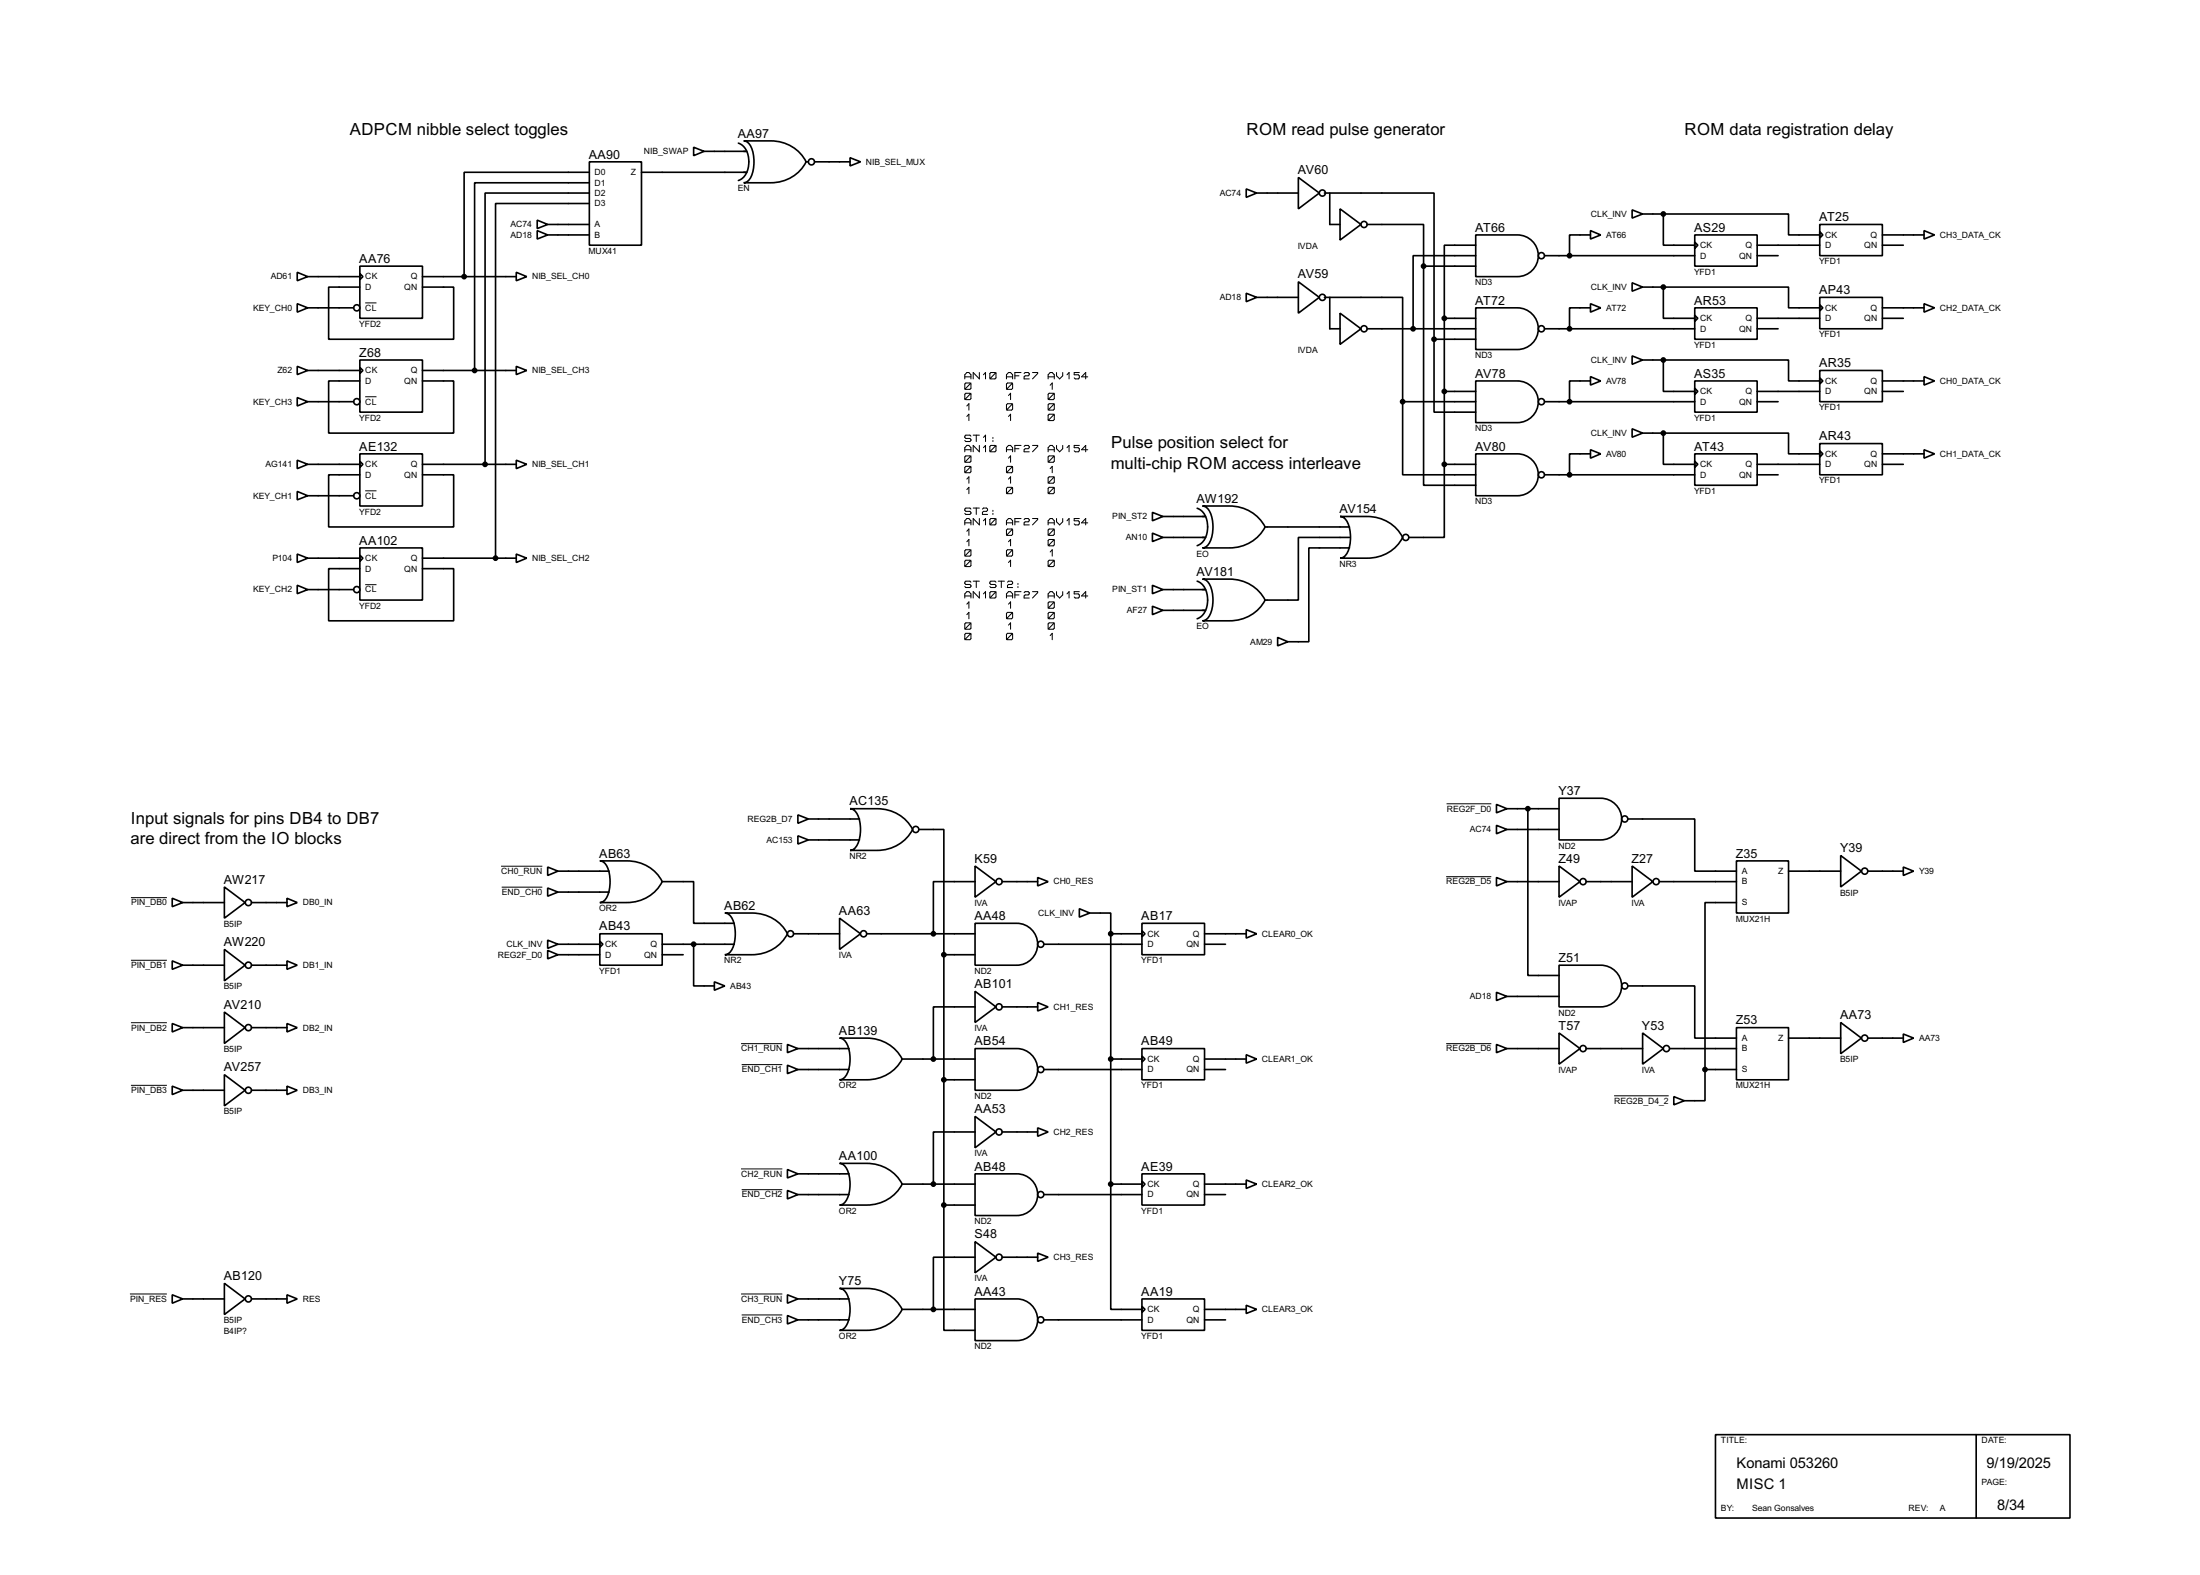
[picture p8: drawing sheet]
<svg xmlns="http://www.w3.org/2000/svg" width="536mm" height="383mm" viewBox="0 0 536 383" stroke-linecap="round" stroke-linejoin="round" font-family="sans-serif">
<g fill="none" stroke="#000" stroke-width=".4">
<path d="M143.6 39.4h12.7v20.3h-12.7zM169 35.9l2.5 1-2.5 1zM171.5 36.9h10.4M179.9 34.9a5.1 5.1 0 0 1 2.3 6.1 3.8 3.8 0 0 1-2.3 3M181.2 34.3h6.6a9.5 9.5 0 0 1 8.6 5.1 9.5 9.5 0 0 1-8.6 5.1h-6.6a3.2 3.2 0 0 0 2.3-3.1 7.9 7.9 0 0 0-1.3-6.7zM196.4 39.4h.5M198.4 39.4h8.7M207.1 38.4l2.5 1-2.5 1zM130.9 56.2l2.5 1-2.5 1zM130.9 53.6l2.5 1.1-2.5 1zM133.4 57.2h10.2M133.4 54.7h10.2"/>
<path d="M143.6 47h-25.4v66.1M143.6 49.6h-22.9v86.3M143.6 44.5h-28v45.7M143.6 42h-30.5v25.4M156.3 42h25.6M303.6 46l2.5 1-2.5 1.1zM306.1 47h10.2M316.3 43.2l5.1 3.8-5.1 3.9zM322.6 47h26.7v35.6M323.9 47v7.7h2.5M326.4 50.9l5.1 3.8-5.1 3.8zM333 54.7h13.8v10.1"/>
<path d="M359.5 57.2h10.1a5.1 5.1 0 0 1 5.1 5.1 5.1 5.1 0 0 1-5.1 5.1h-10.1zM359.5 59.7h-7.7v17.8M387.4 56.2l2.5 1-2.5 1zM387.4 57.2h-5.1v5.1M397.6 51.1l2.5 1-2.5 1zM400.1 52.1h5.1M405.2 52.1v7.6h7.6M405.2 52.1h30.5v5.1h7.6M412.8 57.2h15.2v7.6h-15.2zM412.8 59l.8 .7-.8 .8zM428 59.7h15.3M443.3 54.7h15.2v7.6h-15.2z"/>
<path d="M443.3 56.4l.7 .8-.7 .8zM458.5 57.2h10.2M458.5 59.7h5.1M468.7 56.2l2.5 1-2.5 1zM72.4 66.3l2.6 1.1-2.6 1zM72.4 74l2.6 1-2.6 1zM75 67.4h12.7M75 75h11.2M87.7 64.8h15.2v12.7h-15.2zM87.7 66.6l.7 .8-.7 .7zM87.7 69.9h-7.6v12.7h30.4v-12.7h-7.6M102.9 67.4h22.9"/>
<path d="M125.8 66.3l2.5 1.1-2.5 1zM303.6 71.4l2.5 1-2.5 1.1zM306.1 72.4h10.2M316.3 68.6l5.1 3.8-5.1 3.9zM322.6 72.4h19.1v25.4M323.9 72.4v7.7h2.5M326.4 76.3l5.1 3.8-5.1 3.8zM346.8 64.8v53.4h12.7M346.8 64.8h12.7M351.8 77.5v35.6M351.8 77.5h7.7M359.5 75h10.1a5.1 5.1 0 0 1 5.1 5 5.1 5.1 0 0 1-5.1 5.1h-10.1z"/>
<path d="M359.5 62.3h-15.3v17.8M376.2 62.3h36.6M387.4 74l2.5 1-2.5 1zM387.4 75h-5.1v5.1M397.6 68.9l2.5 1-2.5 1zM400.1 69.9h5.1M405.2 69.9h30.5v5.1h7.6M405.2 69.9v7.6h7.6M412.8 75h15.2v7.6h-15.2zM412.8 76.8l.8 .7-.8 .8zM428 77.5h15.3M428 62.3h5.1"/>
<path d="M443.3 72.4h15.2v7.7h-15.2zM443.3 74.2l.7 .8-.7 .7zM458.5 77.5h5.1M458.5 75h10.2M468.7 74l2.5 1-2.5 1zM72.4 89.2l2.6 1-2.6 1zM72.4 96.8l2.6 1-2.6 1.1zM75 97.8h11.2M75 90.2h12.7M87.7 87.7h15.2v12.7h-15.2zM87.7 89.5l.7 .7-.7 .8zM87.7 92.8h-7.6v12.7h30.4v-12.7h-7.6"/>
<path d="M102.9 90.2h22.9M125.8 89.2l2.5 1-2.5 1zM333 80.1h26.5M341.7 97.8v17.8h17.8M341.7 97.8h17.8M349.3 82.6v17.8h10.2M349.3 82.6h10.2M351.8 95.3h7.7M359.5 92.8h10.1a5.1 5.1 0 0 1 5.1 5 5.1 5.1 0 0 1-5.1 5.1h-10.1zM376.2 97.8h36.6M376.2 80.1h36.6M387.4 91.7l2.5 1.1-2.5 1z"/>
<path d="M387.4 92.8h-5.1v5M397.6 86.7l2.5 1-2.5 1zM400.1 87.7h5.1M405.2 87.7v7.6h7.6M405.2 87.7h30.5v5.1h7.6M412.8 92.8h15.2v7.6h-15.2zM412.8 94.5l.8 .8-.8 .8zM428 95.3h15.3M428 97.8h5.1M428 80.1h5.1M443.3 90.2h15.2v7.6h-15.2zM443.3 92l.7 .8-.7 .7z"/>
<path d="M458.5 95.3h5.1M458.5 92.8h10.2M468.7 91.7l2.5 1.1-2.5 1zM72.4 119.7l2.6 1-2.6 1zM72.4 112.1l2.6 1-2.6 1zM75 113.1h12.7M87.7 110.5h15.2v12.7h-15.2zM87.7 112.3l.7 .8-.7 .7zM87.7 115.6h-7.6v12.7h30.4v-12.7h-7.6M102.9 113.1h22.9M125.8 112.1l2.5 1-2.5 1zM351.8 113.1v17.8h-8.6"/>
<path d="M351.8 113.1h7.7M359.5 110.5h10.1a5.1 5.1 0 0 1 5.1 5.1 5.1 5.1 0 0 1-5.1 5.1h-10.1zM376.2 115.6h36.6M387.4 109.5l2.5 1-2.5 1.1zM387.4 110.5h-5.1v5.1M397.6 104.4l2.5 1.1-2.5 1zM400.1 105.5h5.1M405.2 105.5v7.6h7.6M405.2 105.5h30.5v5h7.6M412.8 110.5h15.2v7.7h-15.2zM412.8 112.3l.8 .8-.8 .7zM428 113.1h15.3"/>
<path d="M428 115.6h5.1M443.3 108h15.2v7.6h-15.2zM443.3 109.8l.7 .7-.7 .8zM458.5 113.1h5.1M458.5 110.5h10.2M468.7 109.5l2.5 1-2.5 1.1zM72.4 134.9l2.6 1-2.6 1.1zM75 135.9h12.7M75 120.7h11.2M87.7 133.4h15.2v12.7h-15.2zM87.7 135.2l.7 .7-.7 .8zM87.7 138.5h-7.6v12.7h30.4v-12.7h-7.6"/>
<path d="M102.9 135.9h22.9M125.8 134.9l2.5 1-2.5 1.1zM280.7 124.8l2.6 1-2.6 1zM280.7 129.8l2.6 1.1-2.6 1zM283.3 125.8h10.4M283.3 130.9h10.4M291.6 123.8a5.1 5.1 0 0 1 2.4 6.1 3.8 3.8 0 0 1-2.4 3M292.9 123.2h6.6a9.6 9.6 0 0 1 8.7 5.1 9.6 9.6 0 0 1-8.7 5.1h-6.6a3.2 3.2 0 0 0 2.4-3.1 7.7 7.7 0 0 0-1.4-6.7zM308.2 128.3h20.5M326.4 125.8h6.6a9.5 9.5 0 0 1 8.7 5.1 9.5 9.5 0 0 1-8.7 5h-6.6a3.1 3.1 0 0 0 2.4-3.1 7.8 7.8 0 0 0-1.3-6.6zM328.7 130.9h-12.4v15.2h-8.1M328.7 133.4h-9.9v22.9h-5.1"/>
<path d="M72.4 142.5l2.6 1.1-2.6 1zM75 143.6h11.2M280.7 142.5l2.6 1.1-2.6 1zM280.7 147.6l2.6 1-2.6 1.1zM283.3 143.6h10.4M283.3 148.6h10.4M291.6 141.5a5.1 5.1 0 0 1 2.4 6.2 3.9 3.9 0 0 1-2.4 3M292.9 141h6.6a9.6 9.6 0 0 1 8.7 5.1 9.6 9.6 0 0 1-8.7 5.1h-6.6a3.2 3.2 0 0 0 2.4-3.2 7.7 7.7 0 0 0-1.4-6.6zM311.2 155.2l2.5 1.1-2.5 1zM194.4 198.4l2.5 1-2.5 1.1zM196.9 199.4h12.5M207.1 196.9h6.6a9.6 9.6 0 0 1 8.6 5.1 9.6 9.6 0 0 1-8.6 5.1h-6.6a3.2 3.2 0 0 0 2.3-3.2 7.6 7.6 0 0 0-1.3-6.6z"/>
<path d="M364.5 195.9l2.6 1-2.6 1zM367.1 196.9h12.7M372.2 196.9v40.6h7.6M379.8 194.4h10.1a5.1 5.1 0 0 1 5.1 5 5.1 5.1 0 0 1-5.1 5.1h-10.1zM396.5 199.4h16.3v12.7h10.2M42 218.7l2.5 1.1-2.5 1zM44.5 219.8h10.2M54.7 216l5 3.8-5 3.8zM61.3 219.8h8.6M69.9 218.7l2.5 1.1-2.5 1zM133.4 211.1l2.5 1-2.5 1.1zM133.4 216.2l2.5 1-2.5 1z"/>
<path d="M135.9 212.1h12.5M135.9 217.2h12.5M146.1 209.6h6.6a9.4 9.4 0 0 1 8.6 5.1 9.5 9.5 0 0 1-8.6 5.1h-6.6a3.2 3.2 0 0 0 2.3-3.2 7.8 7.8 0 0 0-1.3-6.6zM161.3 214.7h7.7v10.1h9.9M194.4 203.5l2.5 1-2.5 1zM196.9 204.5h12.5M223.8 202h6.1v30.5M237.5 210.9l5.1 3.8-5.1 3.8zM237.5 214.7h-10.1v12.7M244.1 214.7h8.7M252.8 213.7l2.5 1-2.5 1zM364.5 201l2.6 1-2.6 1z"/>
<path d="M364.5 213.7l2.6 1-2.6 1zM367.1 214.7h12.7M367.1 202h12.7M379.8 210.9l5.1 3.8-5.1 3.8zM386.4 214.7h11.2M397.6 210.9l5 3.8-5 3.8zM404.2 214.7h18.8M423 209.6h12.7v12.7h-12.7zM423 219.8h-7.7v40.6M435.7 212.1h12.7M448.4 208.3l5 3.8-5 3.9zM455 212.1h8.6"/>
<path d="M463.6 211.1l2.5 1-2.5 1.1zM42 234l2.5 1-2.5 1zM44.5 235h10.2M54.7 231.2l5 3.8-5 3.8zM61.3 235h8.6M69.9 234l2.5 1-2.5 1zM133.4 228.9l2.5 1-2.5 1zM133.4 231.4l2.5 1.1-2.5 1zM135.9 229.9h10.2M135.9 232.5h10.2M146.1 227.4h15.2v7.6h-15.2zM146.1 229.2l.8 .7-.8 .8z"/>
<path d="M161.3 229.9h17.6M161.3 232.5h5.1M169 229.9v10.2h5M174 239.1l2.6 1-2.6 1zM176.6 222.3h6.6a9.5 9.5 0 0 1 8.6 5.1 9.5 9.5 0 0 1-8.6 5.1h-6.6a3.2 3.2 0 0 0 2.3-3.2 7.7 7.7 0 0 0-1.3-6.6zM193.3 227.4h11.2M204.5 223.6l5.1 3.8-5.1 3.8zM211.1 227.4h26.4M229.9 232.5h7.6M229.9 232.5v60.9M237.5 224.8h10.2a5.1 5.1 0 0 1 5.1 5.1 5.1 5.1 0 0 1-5.1 5.1h-10.2zM254.3 229.9h23.9"/>
<path d="M262.9 221.3l2.6 1-2.6 1zM265.5 222.3h5.1v5.1M270.6 227.4h7.6M270.6 227.4v60.9M278.2 224.8h15.2v7.7h-15.2zM278.2 226.6l.7 .8-.7 .7zM293.4 229.9h5.1M293.4 227.4h10.2M303.6 226.4l2.5 1-2.5 1zM379.8 235h10.1a5.1 5.1 0 0 1 5.1 5.1 5.1 5.1 0 0 1-5.1 5.1h-10.1zM42 249.2l2.5 1-2.5 1.1zM44.5 250.2h10.2"/>
<path d="M54.7 246.4l5 3.8-5 3.9zM61.3 250.2h8.6M69.9 249.2l2.5 1-2.5 1.1zM191.8 254.3l2.6 1-2.6 1zM191.8 259.4l2.6 1-2.6 1zM194.4 255.3h12.4M204.5 252.8h6.6a9.6 9.6 0 0 1 8.7 5.1 9.6 9.6 0 0 1-8.7 5h-6.6a3.2 3.2 0 0 0 2.4-3.1 7.7 7.7 0 0 0-1.4-6.6zM219.8 257.9h17.7M237.5 255.3h10.2a5.1 5.1 0 0 1 5.1 5.1 5.1 5.1 0 0 1-5.1 5.1h-10.2zM237.5 241.4l5.1 3.8-5.1 3.8zM237.5 245.2h-10.1v12.7M244.1 245.2h8.7"/>
<path d="M252.8 244.1l2.5 1.1-2.5 1zM270.6 257.9h7.6M278.2 255.3h15.2v7.6h-15.2zM278.2 257.1l.7 .8-.7 .7zM293.4 257.9h10.2M303.6 256.8l2.5 1.1-2.5 1zM364.5 241.6l2.6 1-2.6 1zM364.5 254.3l2.6 1-2.6 1zM367.1 242.6h12.7M367.1 255.3h12.7M379.8 251.5l5.1 3.8-5.1 3.8zM386.4 255.3h13.7"/>
<path d="M396.5 240.1h16.3v12.7h10.2M400.1 251.5l5.1 3.8-5.1 3.8zM406.7 255.3h16.3M423 250.2h12.7v12.7h-12.7zM435.7 252.8h12.7M448.4 249l5 3.8-5 3.8zM455 252.8h8.6M463.6 251.8l2.5 1-2.5 1zM42 264.5l2.5 1-2.5 1zM44.5 265.5h10.2M54.7 261.7l5 3.8-5 3.8zM61.3 265.5h8.6"/>
<path d="M69.9 264.5l2.5 1-2.5 1zM194.4 260.4h12.4M229.9 262.9h7.6M237.5 271.8l5.1 3.8-5.1 3.9zM237.5 275.6h-10.1v12.7M244.1 275.6h8.7M252.8 274.6l2.5 1-2.5 1.1zM254.3 260.4h23.9M293.4 260.4h5.1M407.7 267l2.6 1-2.6 1zM415.3 260.4v7.6h-5M415.3 260.4h7.7"/>
<path d="M191.8 284.8l2.6 1-2.6 1zM191.8 289.9l2.6 1-2.6 1zM194.4 290.9h12.4M194.4 285.8h12.4M204.5 283.3h6.6a9.6 9.6 0 0 1 8.7 5 9.6 9.6 0 0 1-8.7 5.1h-6.6a3.2 3.2 0 0 0 2.4-3.1 7.6 7.6 0 0 0-1.4-6.6zM219.8 288.3h17.7M229.9 293.4v30.5h7.6M229.9 293.4h7.6M237.5 285.8h10.2a5.1 5.1 0 0 1 5.1 5.1 5.1 5.1 0 0 1-5.1 5.1h-10.2zM254.3 290.9h23.9M270.6 288.3v30.5h7.6M270.6 288.3h7.6"/>
<path d="M278.2 285.8h15.2v7.6h-15.2zM278.2 287.6l.7 .7-.7 .8zM293.4 288.3h10.2M293.4 290.9h5.1M303.6 287.3l2.5 1-2.5 1.1zM42 315.3l2.5 1-2.5 1zM44.5 316.3h10.2M54.7 312.5l5 3.8-5 3.8zM61.3 316.3h8.6M69.9 315.3l2.5 1-2.5 1zM191.8 315.3l2.6 1-2.6 1zM194.4 316.3h12.4"/>
<path d="M204.5 313.7h6.6a9.6 9.6 0 0 1 8.7 5.1 9.6 9.6 0 0 1-8.7 5.1h-6.6a3.2 3.2 0 0 0 2.4-3.1 7.7 7.7 0 0 0-1.4-6.7zM219.8 318.8h17.7M237.5 316.3h10.2a5.1 5.1 0 0 1 5.1 5 5.1 5.1 0 0 1-5.1 5.1h-10.2zM237.5 302.3l5.1 3.8-5.1 3.8zM237.5 306.1h-10.1v12.7M244.1 306.1h8.7M252.8 305.1l2.5 1-2.5 1zM278.2 316.3h15.2v7.6h-15.2zM278.2 318.1l.7 .7-.7 .8zM293.4 318.8h10.2M303.6 317.8l2.5 1-2.5 1zM191.8 320.3l2.6 1.1-2.6 1z"/>
<path d="M194.4 321.4h12.4M254.3 321.4h23.9M293.4 321.4h5.1M417.9 349.3h86.3v20.3h-86.3zM481.4 349.3v20.3"/>
<circle cx="197.6" cy="39.4" r=".75"/>
<circle cx="322.1" cy="47" r=".75"/>
<circle cx="332.2" cy="54.7" r=".75"/>
<circle cx="86.9" cy="75" r=".75"/>
<circle cx="322.1" cy="72.4" r=".75"/>
<circle cx="375.4" cy="62.3" r=".75"/>
<circle cx="86.9" cy="97.8" r=".75"/>
<circle cx="332.2" cy="80.1" r=".75"/>
<circle cx="375.4" cy="80.1" r=".75"/>
<circle cx="375.4" cy="97.8" r=".75"/>
<circle cx="375.4" cy="115.6" r=".75"/>
<circle cx="86.9" cy="120.7" r=".75"/>
<circle cx="342.4" cy="130.9" r=".75"/>
<circle cx="86.9" cy="143.6" r=".75"/>
<circle cx="395.7" cy="199.4" r=".75"/>
<circle cx="60.5" cy="219.8" r=".75"/>
<circle cx="223" cy="202" r=".75"/>
<circle cx="243.3" cy="214.7" r=".75"/>
<circle cx="385.6" cy="214.7" r=".75"/>
<circle cx="403.4" cy="214.7" r=".75"/>
<circle cx="454.2" cy="212.1" r=".75"/>
<circle cx="60.5" cy="235" r=".75"/>
<circle cx="192.5" cy="227.4" r=".75"/>
<circle cx="210.3" cy="227.4" r=".75"/>
<circle cx="253.5" cy="229.9" r=".75"/>
<circle cx="60.5" cy="250.2" r=".75"/>
<circle cx="243.3" cy="245.2" r=".75"/>
<circle cx="385.6" cy="255.3" r=".75"/>
<circle cx="395.7" cy="240.1" r=".75"/>
<circle cx="405.9" cy="255.3" r=".75"/>
<circle cx="454.2" cy="252.8" r=".75"/>
<circle cx="60.5" cy="265.5" r=".75"/>
<circle cx="243.3" cy="275.6" r=".75"/>
<circle cx="253.5" cy="260.4" r=".75"/>
<circle cx="253.5" cy="290.9" r=".75"/>
<circle cx="60.5" cy="316.3" r=".75"/>
<circle cx="243.3" cy="306.1" r=".75"/>
<circle cx="253.5" cy="321.4" r=".75"/>
</g>
<g fill="#000" stroke="#000" stroke-width=".4">
<circle cx="405.1" cy="52.1" r=".5"/>
<circle cx="113" cy="67.4" r=".5"/>
<circle cx="346.7" cy="64.8" r=".5"/>
<circle cx="351.8" cy="77.5" r=".5"/>
<circle cx="382.3" cy="62.3" r=".5"/>
<circle cx="405.1" cy="69.9" r=".5"/>
<circle cx="115.6" cy="90.2" r=".5"/>
<circle cx="341.6" cy="97.8" r=".5"/>
<circle cx="344.2" cy="80.1" r=".5"/>
<circle cx="349.3" cy="82.6" r=".5"/>
<circle cx="351.8" cy="95.3" r=".5"/>
<circle cx="382.3" cy="80.1" r=".5"/>
<circle cx="382.3" cy="97.8" r=".5"/>
<circle cx="405.1" cy="87.7" r=".5"/>
<circle cx="118.1" cy="113.1" r=".5"/>
<circle cx="351.8" cy="113.1" r=".5"/>
<circle cx="382.3" cy="115.6" r=".5"/>
<circle cx="405.1" cy="105.5" r=".5"/>
<circle cx="120.7" cy="135.9" r=".5"/>
<circle cx="372.1" cy="196.9" r=".5"/>
<circle cx="168.9" cy="229.9" r=".5"/>
<circle cx="227.3" cy="227.4" r=".5"/>
<circle cx="229.9" cy="232.5" r=".5"/>
<circle cx="270.5" cy="227.4" r=".5"/>
<circle cx="227.3" cy="257.9" r=".5"/>
<circle cx="270.5" cy="257.9" r=".5"/>
<circle cx="229.9" cy="262.9" r=".5"/>
<circle cx="415.3" cy="260.4" r=".5"/>
<circle cx="227.3" cy="288.3" r=".5"/>
<circle cx="229.9" cy="293.4" r=".5"/>
<circle cx="270.5" cy="288.3" r=".5"/>
<circle cx="227.3" cy="318.8" r=".5"/>
</g>
<g fill="none" stroke="#000" stroke-width=".24">
<path d="M89 73.8h2.7M89 96.6h2.7M89 119.5h2.7M89 142.4h2.7M352.4 195.7h10.9M31.9 218.6h8.8M122.1 210.9h10M122.2 216h9.9M352.3 213.5h11M31.9 233.8h8.8M31.9 249h8.8M180.5 254.1h10.1"/>
<path d="M180.7 259.2h9.9M352.3 254.1h11M31.9 264.3h8.8M393.2 266.8h13.3M180.5 284.6h10.1M180.7 289.7h9.9M31.7 315.1h9M180.5 315.1h10.1M180.7 320.2h9.9"/>
</g>
<g fill="none" stroke="#000" stroke-width=".25">
<path d="M235 92.3v-1l.5-.6h.5l.5 .6v1M235 91.8h1.5M235.3 93.3h1l.2 .2v1.1l-.2 .2h-1l-.3-.2v-1.1zM235.3 95.8h1l.2 .2v1.1l-.2 .2h-1l-.3-.2v-1.1zM235.5 98.9l.5-.6v1.6M236.5 93.3l-1.5 1.5M236.5 95.8l-1.5 1.5M238.6 90.7v1.6l-1.5-1.6v1.6M239.6 91.3l.5-.6v1.6M241.4 90.7h1l.2 .3v1l-.2 .3h-1l-.3-.3v-1zM242.6 90.7l-1.5 1.6M245.2 92.3v-1l.5-.6h.5l.5 .6v1"/>
<path d="M245.2 91.8h1.5M245.4 93.3h1l.3 .2v1.1l-.3 .2h-1l-.2-.2v-1.1zM245.4 98.3h1l.3 .3v1l-.3 .3h-1l-.2-.3v-1zM245.7 96.3l.5-.5v1.5M246.7 93.3l-1.5 1.5M246.7 98.3l-1.5 1.6M247.2 91.5h1M248.7 90.7h-1.5v1.6M249.5 91l.2-.3h.8l.2 .3v.3l-.2 .2h-.8l-.2 .3v.5h1.2M251.5 90.7h1.3v.3l-1.3 1.3M255.3 92.3v-1l.5-.6h.5l.5 .6v1M255.3 91.8h1.5"/>
<path d="M255.6 95.8h1l.2 .2v1.1l-.2 .2h-1l-.3-.2v-1.1zM255.6 98.3h1l.2 .3v1l-.2 .3h-1l-.3-.3v-1zM255.8 93.8l.5-.5v1.5M256.8 95.8l-1.5 1.5M256.8 98.3l-1.5 1.6M257.4 90.7v.8l.7 .8 .8-.8v-.8M259.9 91.3l.5-.6v1.6M262.9 90.7h-1.2v.6h1l.2 .2v.5l-.2 .3h-.8l-.2-.3M265 91.8h-1.5l1-1.1v1.6M235 110v-1l.5-.5h.5l.5 .5v1M235 109.5h1.5M235.3 111h1l.2 .3v1l-.2 .3h-1l-.3-.3v-1z"/>
<path d="M235.3 113.6h1l.2 .2v1.1l-.2 .2h-1l-.3-.2v-1.1zM235.5 101.4l.5-.5v1.5M235.5 116.7l.5-.6v1.6M235.5 119.2l.5-.5v1.5M236.5 106.2l-.2-.2h-1l-.3 .2v.3l.3 .3h1l.2 .5-.2 .2h-1l-.3-.2M236.5 111l-1.5 1.6M236.5 113.6l-1.5 1.5M237.1 106h1.5M237.8 106v1.5M238.6 108.5v1.5l-1.5-1.5v1.5M239.6 106.5l.5-.5v1.5M239.6 109l.5-.5v1.5"/>
<path d="M241.4 108.5h1l.2 .2v1.1l-.2 .2h-1l-.3-.2v-1.1zM241.9 106.5v.3M241.9 107.3v.2M242.6 108.5l-1.5 1.5M245.2 110v-1l.5-.5h.5l.5 .5v1M245.2 109.5h1.5M245.4 113.6h1l.3 .2v1.1l-.3 .2h-1l-.2-.2v-1.1zM245.4 118.7h1l.3 .2v1.1l-.3 .2h-1l-.2-.2v-1.1zM245.7 101.4l.5-.5v1.5M245.7 111.6l.5-.6v1.6M245.7 116.7l.5-.6v1.6M246.7 113.6l-1.5 1.5"/>
<path d="M246.7 118.7l-1.5 1.5M247.2 109.3h1M248.7 108.5h-1.5v1.5M249.5 108.7l.2-.2h.8l.2 .2v.3l-.2 .3h-.8l-.2 .2v.5h1.2M251.5 108.5h1.3v.2l-1.3 1.3M255.3 110v-1l.5-.5h.5l.5 .5v1M255.3 109.5h1.5M255.6 100.9h1l.2 .2v1.1l-.2 .2h-1l-.3-.2v-1.1zM255.6 111h1l.2 .3v1l-.2 .3h-1l-.3-.3v-1zM255.6 116.1h1l.2 .3v1l-.2 .3h-1l-.3-.3v-1zM255.6 118.7h1l.2 .2v1.1l-.2 .2h-1l-.3-.2v-1.1zM255.8 114.1l.5-.5v1.5"/>
<path d="M256.8 100.9l-1.5 1.5M256.8 111l-1.5 1.6M256.8 116.1l-1.5 1.6M256.8 118.7l-1.5 1.5M257.4 108.5v.8l.7 .7 .8-.7v-.8M259.9 109l.5-.5v1.5M262.9 108.5h-1.2v.5h1l.2 .3v.5l-.2 .2h-.8l-.2-.2M265 109.5h-1.5l1-1v1.5M235 127.8v-1l.5-.5h.5l.5 .5v1M235 127.3h1.5M235.3 133.9h1l.2 .2v1.1l-.2 .2h-1l-.3-.2v-1.1zM235.3 136.4h1l.2 .3v1l-.2 .3h-1l-.3-.3v-1z"/>
<path d="M235.5 129.4l.5-.6v1.6M235.5 131.9l.5-.5v1.5M236.5 124l-.2-.3h-1l-.3 .3v.3l.3 .2h1l.2 .5-.2 .3h-1l-.3-.3M236.5 133.9l-1.5 1.5M236.5 136.4l-1.5 1.6M237.1 123.7h1.5M237.8 123.7v1.6M238.6 126.3v1.5l-1.5-1.5v1.5M239.3 124l.3-.3h.7l.3 .3v.3l-.3 .2h-.7l-.3 .3v.5h1.3M239.6 126.8l.5-.5v1.5M241.4 126.3h1l.2 .2v1.1l-.2 .2h-1l-.3-.2v-1.1zM241.9 124.3v.2"/>
<path d="M241.9 125v.3M242.6 126.3l-1.5 1.5M245.2 127.8v-1l.5-.5h.5l.5 .5v1M245.2 127.3h1.5M245.4 128.8h1l.3 .3v1l-.3 .3h-1l-.2-.3v-1zM245.4 133.9h1l.3 .2v1.1l-.3 .2h-1l-.2-.2v-1.1zM245.7 131.9l.5-.5v1.5M245.7 137l.5-.6v1.6M246.7 128.8l-1.5 1.6M246.7 133.9l-1.5 1.5M247.2 127.1h1M248.7 126.3h-1.5v1.5"/>
<path d="M249.5 126.5l.2-.2h.8l.2 .2v.3l-.2 .3h-.8l-.2 .2v.5h1.2M251.5 126.3h1.3v.2l-1.3 1.3M255.3 127.8v-1l.5-.5h.5l.5 .5v1M255.3 127.3h1.5M255.6 128.8h1l.2 .3v1l-.2 .3h-1l-.3-.3v-1zM255.6 131.4h1l.2 .2v1.1l-.2 .2h-1l-.3-.2v-1.1zM255.6 136.4h1l.2 .3v1l-.2 .3h-1l-.3-.3v-1zM255.8 134.4l.5-.5v1.5M256.8 128.8l-1.5 1.6M256.8 131.4l-1.5 1.5M256.8 136.4l-1.5 1.6M257.4 126.3v.8l.7 .7 .8-.7v-.8"/>
<path d="M259.9 126.8l.5-.5v1.5M262.9 126.3h-1.2v.5h1l.2 .3v.5l-.2 .2h-.8l-.2-.2M265 127.3h-1.5l1-1v1.5M235 145.6v-1l.5-.5h.5l.5 .5v1M235 145.1h1.5M235.3 151.7h1l.2 .2v1.1l-.2 .2h-1l-.3-.2v-1.1zM235.3 154.2h1l.2 .3v1l-.2 .3h-1l-.3-.3v-1zM235.5 147.1l.5-.5v1.5M235.5 149.7l.5-.6v1.6M236.5 141.8l-.2-.3h-1l-.3 .3v.3l.3 .2h1l.2 .5-.2 .3h-1l-.3-.3M236.5 151.7l-1.5 1.5M236.5 154.2l-1.5 1.6"/>
<path d="M237.1 141.5h1.5M237.8 141.5v1.6M238.6 144.1v1.5l-1.5-1.5v1.5M239.6 144.6l.5-.5v1.5M241.4 144.1h1l.2 .2v1.1l-.2 .2h-1l-.3-.2v-1.1zM242.6 141.8l-.2-.3h-1l-.3 .3v.3l.3 .2h1l.2 .3-.2 .5h-1l-.3-.3M242.6 144.1l-1.5 1.5M243.2 141.5h1.5M243.9 141.5v1.6M245.2 145.6v-1l.5-.5h.5l.5 .5v1M245.2 149.4l.2-.3h1l.3 .3v1l-.3 .3h-1l-.2-.3zM245.2 145.1h1.5"/>
<path d="M245.4 154.2h1l.3 .3v1l-.3 .3h-1l-.2-.3v-1zM245.4 141.8l.3-.3h.7l.3 .3v.3l-.3 .2h-.7l-.3 .3v.5h1.3M245.7 147.1l.5-.5v1.5M245.7 152.2l.5-.5v1.5M246.7 149.1l-1.5 1.6M246.7 154.2l-1.5 1.6M247.2 144.9h1M248 142.1v.2M248 142.8v.3M248.7 144.1h-1.5v1.5M249.5 144.3l.2-.2h.8l.2 .2v.3l-.2 .3h-.8l-.2 .2v.5h1.2M251.5 144.1h1.3v.2l-1.3 1.3"/>
<path d="M255.3 145.6v-1l.5-.5h.5l.5 .5v1M255.3 145.1h1.5M255.6 146.6h1l.2 .2v1.1l-.2 .2h-1l-.3-.2v-1.1zM255.6 149.1h1l.2 .3v1l-.2 .3h-1l-.3-.3v-1zM255.6 151.7h1l.2 .2v1.1l-.2 .2h-1l-.3-.2v-1.1zM255.8 154.8l.5-.6v1.6M256.8 146.6l-1.5 1.5M256.8 149.1l-1.5 1.6M256.8 151.7l-1.5 1.5M257.4 144.1v.8l.7 .7 .8-.7v-.8M259.9 144.6l.5-.5v1.5M262.9 144.1h-1.2v.5h1l.2 .3v.5l-.2 .2h-.8l-.2-.2"/>
<path d="M265 145.1h-1.5l1-1v1.5"/>
</g>
<g font-size="4.6">
<text x="85.2" y="32.9">ADPCM nibble select toggles</text>
<text x="303.6" y="32.9">ROM read pulse generator</text>
<text x="410.3" y="32.9">ROM data registration delay</text>
<text x="270.6" y="109.1">Pulse position select for</text>
<text x="270.6" y="114.2">multi-chip ROM access interleave</text>
<text x="31.9" y="200.6">Input signals for pins DB4 to DB7</text>
<text x="31.8" y="205.6">are direct from the IO blocks</text>
</g>
<g font-size="4">
<text x="423" y="357.4">Konami 053260</text>
<text x="483.9" y="357.4">9/19/2025</text>
<text x="423" y="362.5">MISC 1</text>
<text x="486.5" y="367.6">8/34</text>
</g>
<g font-size="3.4">
<text x="179.7" y="33.5">AA97</text>
<text x="143.4" y="38.6">AA90</text>
<text x="316.1" y="42.4">AV60</text>
<text x="443.1" y="53.9">AT25</text>
<text x="359.3" y="56.4">AT66</text>
<text x="412.7" y="56.4">AS29</text>
<text x="87.5" y="64">AA76</text>
<text x="316.1" y="67.8">AV59</text>
<text x="443.1" y="71.6">AP43</text>
<text x="359.3" y="74.1">AT72</text>
<text x="412.7" y="74.1">AR53</text>
<text x="87.5" y="86.8">Z68</text>
<text x="443.1" y="89.4">AR35</text>
<text x="359.3" y="92">AV78</text>
<text x="412.7" y="92">AS35</text>
<text x="443.1" y="107.2">AR43</text>
<text x="87.5" y="109.7">AE132</text>
<text x="359.3" y="109.7">AV80</text>
<text x="412.7" y="109.7">AT43</text>
<text x="291.5" y="122.4">AW192</text>
<text x="326.3" y="124.9">AV154</text>
<text x="87.5" y="132.6">AA102</text>
<text x="291.5" y="140.2">AV181</text>
<text x="206.9" y="196.1">AC135</text>
<text x="379.6" y="193.6">Y37</text>
<text x="146" y="208.8">AB63</text>
<text x="422.8" y="208.8">Z35</text>
<text x="448.2" y="207.5">Y39</text>
<text x="54.5" y="215.2">AW217</text>
<text x="237.4" y="210.1">K59</text>
<text x="379.6" y="210.1">Z49</text>
<text x="397.4" y="210.1">Z27</text>
<text x="176.4" y="221.5">AB62</text>
<text x="146" y="226.6">AB43</text>
<text x="204.4" y="222.8">AA63</text>
<text x="237.4" y="224">AA48</text>
<text x="278" y="224">AB17</text>
<text x="54.5" y="230.4">AW220</text>
<text x="379.6" y="234.2">Z51</text>
<text x="54.5" y="245.6">AV210</text>
<text x="237.4" y="240.6">AB101</text>
<text x="204.4" y="252">AB139</text>
<text x="379.6" y="250.7">T57</text>
<text x="400" y="250.7">Y53</text>
<text x="422.8" y="249.4">Z53</text>
<text x="448.2" y="248.2">AA73</text>
<text x="237.4" y="254.5">AB54</text>
<text x="278" y="254.5">AB49</text>
<text x="54.5" y="260.9">AV257</text>
<text x="237.4" y="271">AA53</text>
<text x="204.4" y="282.5">AA100</text>
<text x="237.4" y="285">AB48</text>
<text x="278" y="285">AE39</text>
<text x="237.4" y="301.5">S48</text>
<text x="54.5" y="311.7">AB120</text>
<text x="204.4" y="312.9">Y75</text>
<text x="237.4" y="315.5">AA43</text>
<text x="278" y="315.5">AA19</text>
</g>
<g font-size="2.4">
<text x="156.8" y="37.5">NIB_SWAP</text>
<text x="210.9" y="40.1">NIB_SEL_MUX</text>
<text x="144.8" y="42.7">D0</text>
<text x="144.8" y="45.2">D1</text>
<text x="144.8" y="47.7">D2</text>
<text x="153.7" y="42.7">Z</text>
<text x="179.7" y="46.6">EN</text>
<text x="297.1" y="47.7">AC74</text>
<text x="144.8" y="50.2">D3</text>
<text x="387.5" y="52.8">CLK_INV</text>
<text x="124.3" y="57.9">AD18</text>
<text x="124.3" y="55.4">AC74</text>
<text x="144.8" y="55.4">A</text>
<text x="144.8" y="57.9">B</text>
<text x="391.2" y="57.9">AT66</text>
<text x="444.6" y="57.9">CK</text>
<text x="455.6" y="57.9">Q</text>
<text x="472.5" y="57.9">CH3_DATA_CK</text>
<text x="143.4" y="61.8">MUX41</text>
<text x="316.1" y="60.6">IVDA</text>
<text x="414.1" y="62.9">D</text>
<text x="414.1" y="60.4">CK</text>
<text x="423.6" y="62.9">QN</text>
<text x="425.1" y="60.4">Q</text>
<text x="443.1" y="64.3">YFD1</text>
<text x="444.6" y="60.4">D</text>
<text x="454.1" y="60.4">QN</text>
<text x="65.9" y="68.1">AD61</text>
<text x="89" y="70.6">D</text>
<text x="89" y="68.1">CK</text>
<text x="98.5" y="70.6">QN</text>
<text x="100" y="68.1">Q</text>
<text x="129.6" y="68.1">NIB_SEL_CH0</text>
<text x="359.3" y="69.5">ND3</text>
<text x="387.5" y="70.6">CLK_INV</text>
<text x="412.6" y="66.9">YFD1</text>
<text x="61.6" y="75.6">KEY_CH0</text>
<text x="89" y="75.6">CL</text>
<text x="297.1" y="73.1">AD18</text>
<text x="391.2" y="75.6">AT72</text>
<text x="444.6" y="75.6">CK</text>
<text x="455.6" y="75.6">Q</text>
<text x="472.5" y="75.6">CH2_DATA_CK</text>
<text x="87.5" y="79.6">YFD2</text>
<text x="414.1" y="80.8">D</text>
<text x="414.1" y="78.2">CK</text>
<text x="423.6" y="80.8">QN</text>
<text x="425.1" y="78.2">Q</text>
<text x="443.1" y="82.2">YFD1</text>
<text x="444.6" y="78.2">D</text>
<text x="454.1" y="78.2">QN</text>
<text x="316.1" y="86">IVDA</text>
<text x="359.3" y="87.2">ND3</text>
<text x="387.5" y="88.4">CLK_INV</text>
<text x="412.6" y="84.7">YFD1</text>
<text x="67.6" y="90.9">Z62</text>
<text x="89" y="93.5">D</text>
<text x="89" y="90.9">CK</text>
<text x="98.5" y="93.5">QN</text>
<text x="100" y="90.9">Q</text>
<text x="129.6" y="90.9">NIB_SEL_CH3</text>
<text x="391.2" y="93.5">AV78</text>
<text x="414.1" y="96">CK</text>
<text x="425.1" y="96">Q</text>
<text x="444.6" y="96">D</text>
<text x="444.6" y="93.5">CK</text>
<text x="454.1" y="96">QN</text>
<text x="455.6" y="93.5">Q</text>
<text x="472.5" y="93.5">CH0_DATA_CK</text>
<text x="61.6" y="98.5">KEY_CH3</text>
<text x="89" y="98.5">CL</text>
<text x="414.1" y="98.5">D</text>
<text x="423.6" y="98.5">QN</text>
<text x="443.1" y="99.9">YFD1</text>
<text x="87.5" y="102.4">YFD2</text>
<text x="359.3" y="105">ND3</text>
<text x="387.5" y="106.2">CLK_INV</text>
<text x="412.6" y="102.4">YFD1</text>
<text x="64.7" y="113.7">AG141</text>
<text x="89" y="113.7">CK</text>
<text x="100" y="113.7">Q</text>
<text x="129.6" y="113.7">NIB_SEL_CH1</text>
<text x="391.2" y="111.2">AV80</text>
<text x="414.1" y="113.7">CK</text>
<text x="425.1" y="113.7">Q</text>
<text x="444.6" y="113.7">D</text>
<text x="444.6" y="111.2">CK</text>
<text x="454.1" y="113.7">QN</text>
<text x="455.6" y="111.2">Q</text>
<text x="472.5" y="111.2">CH1_DATA_CK</text>
<text x="89" y="116.3">D</text>
<text x="98.5" y="116.3">QN</text>
<text x="414.1" y="116.3">D</text>
<text x="423.6" y="116.3">QN</text>
<text x="443.1" y="117.7">YFD1</text>
<text x="61.6" y="121.4">KEY_CH1</text>
<text x="87.5" y="125.3">YFD2</text>
<text x="89" y="121.4">CL</text>
<text x="359.3" y="122.8">ND3</text>
<text x="412.6" y="120.3">YFD1</text>
<text x="270.9" y="126.4">PIN_ST2</text>
<text x="274.2" y="131.6">AN10</text>
<text x="66.3" y="136.6">P104</text>
<text x="89" y="136.6">CK</text>
<text x="100" y="136.6">Q</text>
<text x="129.6" y="136.6">NIB_SEL_CH2</text>
<text x="291.4" y="135.5">EO</text>
<text x="89" y="139.2">D</text>
<text x="98.5" y="139.2">QN</text>
<text x="326.2" y="138">NR3</text>
<text x="61.6" y="144.3">KEY_CH2</text>
<text x="87.5" y="148.2">YFD2</text>
<text x="89" y="144.3">CL</text>
<text x="270.9" y="144.3">PIN_ST1</text>
<text x="274.5" y="149.3">AF27</text>
<text x="291.4" y="153.3">EO</text>
<text x="304.5" y="157">AM29</text>
<text x="352.4" y="197.6">REG2F_D0</text>
<text x="182.1" y="200.1">REG2B_D7</text>
<text x="358" y="202.7">AC74</text>
<text x="186.7" y="205.2">AC153</text>
<text x="206.9" y="209.2">NR2</text>
<text x="379.6" y="206.6">ND2</text>
<text x="122.1" y="212.8">CH0_RUN</text>
<text x="256.6" y="215.4">CH0_RES</text>
<text x="352.3" y="215.4">REG2B_D5</text>
<text x="424.2" y="212.8">A</text>
<text x="424.2" y="215.4">B</text>
<text x="433.1" y="212.8">Z</text>
<text x="467.4" y="212.8">Y39</text>
<text x="31.9" y="220.5">PIN_DB0</text>
<text x="73.7" y="220.5">DB0_IN</text>
<text x="122.2" y="217.9">END_CH0</text>
<text x="145.9" y="221.9">OR2</text>
<text x="237.3" y="220.6">IVA</text>
<text x="379.6" y="220.6">IVAP</text>
<text x="397.4" y="220.6">IVA</text>
<text x="424.2" y="220.5">S</text>
<text x="448.2" y="218.1">B5IP</text>
<text x="54.5" y="225.7">B5IP</text>
<text x="252.9" y="223">CLK_INV</text>
<text x="422.8" y="224.4">MUX21H</text>
<text x="121.2" y="233.2">REG2F_D0</text>
<text x="123.3" y="230.6">CLK_INV</text>
<text x="147.4" y="233.2">D</text>
<text x="147.4" y="230.6">CK</text>
<text x="156.9" y="233.2">QN</text>
<text x="158.4" y="230.6">Q</text>
<text x="204.3" y="233.3">IVA</text>
<text x="279.5" y="230.6">D</text>
<text x="279.5" y="228.1">CK</text>
<text x="289" y="230.6">QN</text>
<text x="290.5" y="228.1">Q</text>
<text x="307.4" y="228.1">CLEAR0_OK</text>
<text x="31.9" y="235.7">PIN_DB1</text>
<text x="73.7" y="235.7">DB1_IN</text>
<text x="145.9" y="237.1">YFD1</text>
<text x="176.4" y="234.6">NR2</text>
<text x="237.3" y="237.1">ND2</text>
<text x="278" y="234.6">YFD1</text>
<text x="54.5" y="240.9">B5IP</text>
<text x="177.9" y="240.8">AB43</text>
<text x="256.6" y="245.9">CH1_RES</text>
<text x="358" y="243.3">AD18</text>
<text x="31.9" y="250.9">PIN_DB2</text>
<text x="73.7" y="250.9">DB2_IN</text>
<text x="237.3" y="251.1">IVA</text>
<text x="379.6" y="247.3">ND2</text>
<text x="54.5" y="256.2">B5IP</text>
<text x="180.5" y="256">CH1_RUN</text>
<text x="352.3" y="256">REG2B_D6</text>
<text x="424.2" y="253.5">A</text>
<text x="424.2" y="256">B</text>
<text x="433.1" y="253.5">Z</text>
<text x="467.4" y="253.5">AA73</text>
<text x="180.7" y="261.1">END_CH1</text>
<text x="279.5" y="261.1">D</text>
<text x="279.5" y="258.6">CK</text>
<text x="289" y="261.1">QN</text>
<text x="290.5" y="258.6">Q</text>
<text x="307.4" y="258.6">CLEAR1_OK</text>
<text x="379.6" y="261.2">IVAP</text>
<text x="399.9" y="261.2">IVA</text>
<text x="424.2" y="261.1">S</text>
<text x="448.2" y="258.7">B5IP</text>
<text x="31.9" y="266.2">PIN_DB3</text>
<text x="73.7" y="266.2">DB3_IN</text>
<text x="204.3" y="265">OR2</text>
<text x="237.3" y="267.6">ND2</text>
<text x="278" y="265">YFD1</text>
<text x="393.2" y="268.7">REG2B_D4_2</text>
<text x="422.8" y="265">MUX21H</text>
<text x="54.5" y="271.4">B5IP</text>
<text x="237.3" y="281.6">IVA</text>
<text x="256.6" y="276.3">CH2_RES</text>
<text x="180.5" y="286.5">CH2_RUN</text>
<text x="180.7" y="291.6">END_CH2</text>
<text x="279.5" y="291.6">D</text>
<text x="279.5" y="289">CK</text>
<text x="289" y="291.6">QN</text>
<text x="290.5" y="289">Q</text>
<text x="307.4" y="289">CLEAR2_OK</text>
<text x="204.3" y="295.5">OR2</text>
<text x="237.3" y="298.1">ND2</text>
<text x="278" y="295.5">YFD1</text>
<text x="256.6" y="306.8">CH3_RES</text>
<text x="31.7" y="317">PIN_RES</text>
<text x="73.7" y="317">RES</text>
<text x="180.5" y="317">CH3_RUN</text>
<text x="237.3" y="312">IVA</text>
<text x="54.5" y="322.2">B5IP</text>
<text x="180.7" y="322.1">END_CH3</text>
<text x="279.5" y="322.1">D</text>
<text x="279.5" y="319.5">CK</text>
<text x="289" y="322.1">QN</text>
<text x="290.5" y="319.5">Q</text>
<text x="307.4" y="319.5">CLEAR3_OK</text>
<text x="54.5" y="324.7">B4IP?</text>
<text x="204.3" y="326">OR2</text>
<text x="237.3" y="328.5">ND2</text>
<text x="278" y="326">YFD1</text>
<text x="419.2" y="351.4">TITLE:</text>
<text x="482.7" y="351.4">DATE:</text>
<text x="482.7" y="361.6">PAGE:</text>
<text x="419.2" y="368">BY:</text>
<text x="426.8" y="368">Sean Gonsalves</text>
<text x="464.9" y="368">REV:</text>
<text x="472.5" y="368">A</text>
</g>
</svg>
